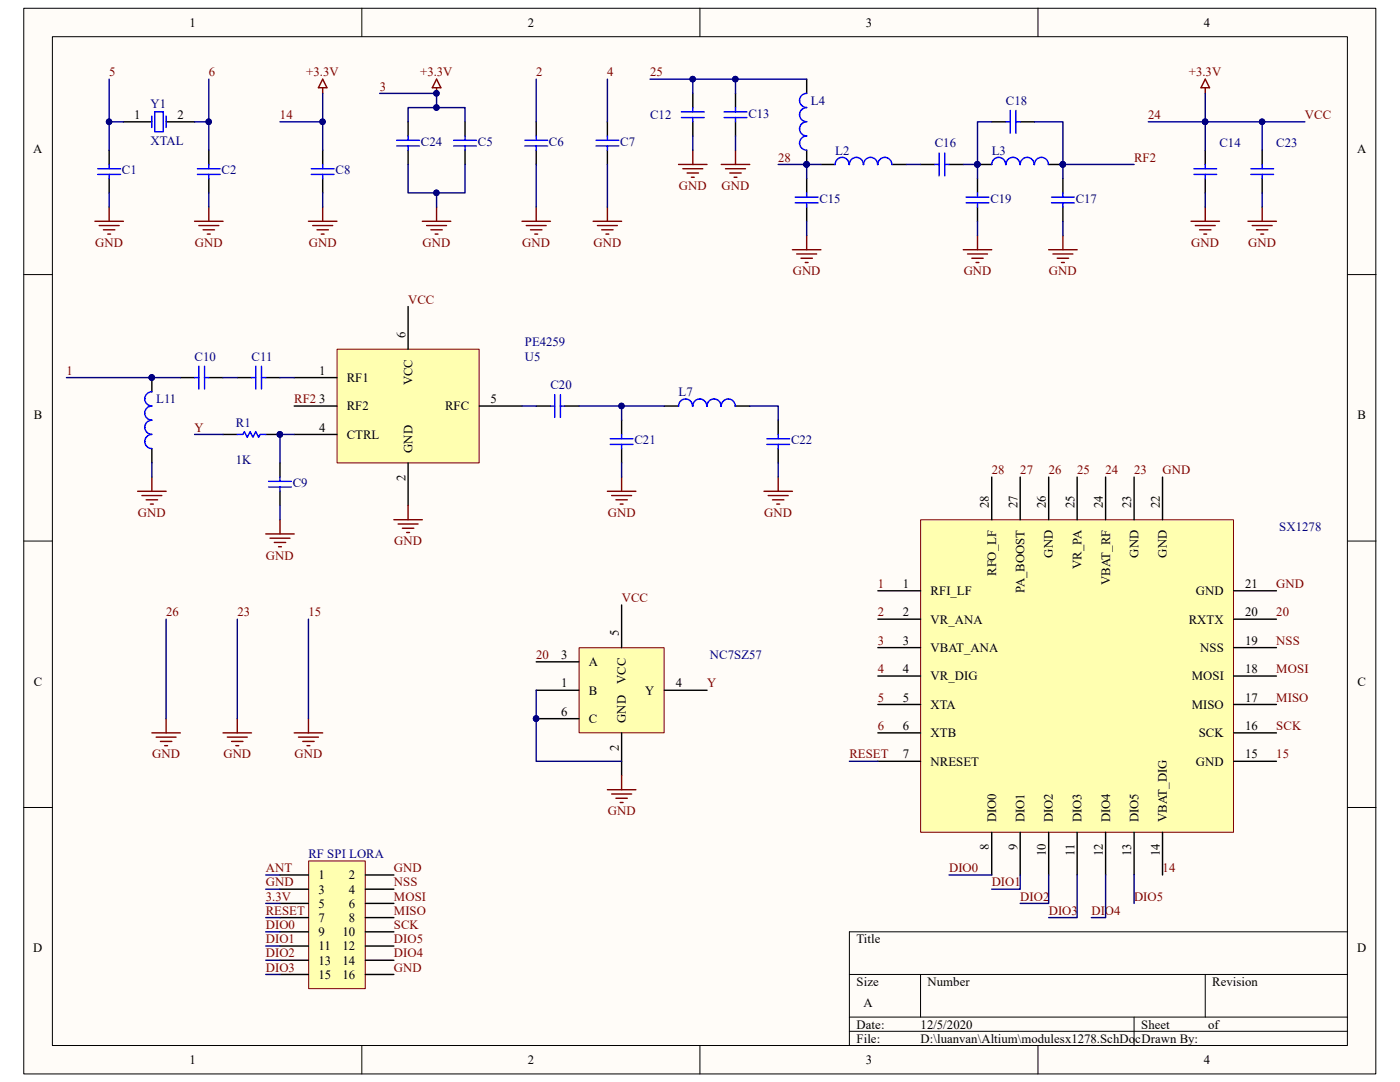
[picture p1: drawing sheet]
<svg xmlns="http://www.w3.org/2000/svg" width="279mm" height="216mm" viewBox="0 0 279 216" stroke-linecap="round" stroke-linejoin="round" font-family="sans-serif">
<path d="M4.8 1.7h269.8v212.6h-269.8z" fill="#fffcf8"/>
<path d="M4.7 1.7h269.9v212.6h-269.9z" fill="none" stroke="#000" stroke-width=".2"/>
<path d="M10.5 7.4h258.4v201.2h-258.4z" fill="#fffcf8"/>
<g fill="none" stroke="#000" stroke-width=".2">
<path d="M10.5 7.3h258.4v201.3h-258.4zM72.2 1.6v5.7M139.7 1.6v5.7M207.2 1.6v5.7M4.7 54.8h5.7M268.9 54.8h5.7M4.7 108h5.7M268.9 108h5.7M4.7 161.1h5.7M268.9 161.1h5.7M169.5 194.4h99.4M183.7 194.4v8.5"/>
<path d="M240.5 194.4v8.5M268.9 185.9h-99.4v22.7M72.2 208.6v5.7M139.7 208.6v5.7M169.5 202.9h99.4M169.5 205.8h99.4M207.2 208.6v5.7M226.3 202.9v5.7"/>
</g>
<path d="M183.8 103.8h62.4v62.3h-62.4z" fill="#ffffb0"/>
<path d="M183.7 103.7h62.5v62.4h-62.5z" fill="none" stroke="#800000" stroke-width=".2"/>
<g fill="none" stroke="#000" stroke-width=".28">
<path d="M21.8 30v2.8M21.8 35.6v2.9M24.6 24.3h5.7M33.1 24.3h5.7M41.7 30v2.8M41.7 35.6v2.9M64.4 30v2.8M64.4 35.6v2.9M81.4 24.3v2.8M81.4 30v2.8M92.8 24.3v2.8M92.8 30v2.8"/>
<path d="M107 24.3v2.8M107 30v2.8M121.2 24.3v2.8M121.2 30v2.8M197.9 95.2v8.5M203.6 95.2v8.5M209.3 95.2v8.5M215 95.2v8.5M220.6 95.2v8.5M226.3 95.2v8.5M232 95.2v8.5M175.2 117.9h8.5"/>
<path d="M246.2 117.9h8.5M175.2 123.6h8.5M175.2 129.2h8.5M175.2 134.9h8.5M246.2 123.6h8.5M246.2 129.2h8.5M246.2 134.9h8.5M175.2 140.6h8.5M175.2 146.2h8.5M175.2 151.9h8.5M246.2 140.6h8.5M246.2 146.2h8.5"/>
<path d="M246.2 151.9h8.5M197.9 166.1v8.5M203.6 166.1v8.5M209.3 166.1v8.5M215 166.1v8.5M220.6 166.1v8.5M226.3 166.1v8.5M232 166.1v8.5"/>
</g>
<g fill="none" stroke="#00f" stroke-width=".28">
<path d="M19.5 33.7h4.6M19.5 34.8h4.6M21.8 32.8v.9M21.8 34.8v.8M30.3 23.2v2.2M30.9 22.3h1.7v4h-1.7zM33.1 23.2v2.2M39.4 33.7h4.5M39.4 34.8h4.5M41.7 32.8v.9M41.7 34.8v.8M62.1 33.7h4.6"/>
<path d="M62.1 34.8h4.6M64.4 32.8v.9M64.4 34.8v.8M79.2 28h4.5M79.2 29.1h4.5M81.4 27.1v.9M81.4 29.1v.9M90.5 28h4.6M90.5 29.1h4.6M92.8 27.1v.9M92.8 29.1v.9M104.7 28h4.6"/>
<path d="M104.7 29.1h4.6M107 27.1v.9M107 29.1v.9M118.9 28h4.6M118.9 29.1h4.6M121.2 27.1v.9M121.2 29.1v.9"/>
</g>
<g fill="none" stroke="#800000" stroke-width=".28">
<path d="M64.4 17.5v1.1M64.4 15.8l.9 1.7h-1.8zM87.1 15.8l.9 1.7h-1.7zM87.1 17.5v1.1M18.9 44.2h5.7M19.8 45h4M20.7 45.9h2.2M21.5 46.7h.6M21.8 41.3v2.9M38.8 44.2h5.7M39.7 45h4M40.5 45.9h2.3"/>
<path d="M41.4 46.7h.6M41.7 41.3v2.9M61.6 44.2h5.6M62.4 45h4M63.3 45.9h2.2M64.1 46.7h.6M64.4 41.3v2.9M84.3 44.2h5.7M85.1 45h4M86 45.9h2.3M86.8 46.7h.6M87.1 41.3v2.9"/>
<path d="M104.2 44.2h5.7M105 45h4M105.9 45.9h2.2M106.7 46.7h.6M107 41.3v2.9M118.4 44.2h5.7M119.2 45h4M120.1 45.9h2.3M120.9 46.7h.6M121.2 41.3v2.9"/>
</g>
<circle cx="87.1" cy="18.6" r=".55" fill="#000080" stroke="#000080" stroke-width=".2"/>
<path d="M115.6 129.3h16.9v16.9h-16.9z" fill="#ffffb0"/>
<path d="M115.6 129.2h16.9v17h-16.9z" fill="none" stroke="#800000" stroke-width=".2"/>
<path d="M107 132.1h8.5M107 137.7h8.5M124.1 120.7v8.5M132.6 137.7h8.5M107 143.4h8.5M124.1 146.2v8.5" fill="none" stroke="#000" stroke-width=".28"/>
<circle cx="107" cy="143.4" r=".55" fill="#000080" stroke="#000080" stroke-width=".2"/>
<path d="M67.3 69.7h28.3v22.7h-28.3z" fill="#ffffb0"/>
<path d="M67.3 69.7h28.3v22.7h-28.3z" fill="none" stroke="#800000" stroke-width=".2"/>
<g fill="none" stroke="#000" stroke-width=".28">
<path d="M138.3 18.6v2.9M146.8 18.6v2.9M161 15.8v2.8M138.3 24.3v2.8M146.8 24.3v2.8M161 30v2.8M161 35.6v2.9M163.8 32.8h2.9M178 32.8h2.9M183.7 32.8h2.9M189.4 32.8h2.8M195.1 32.8h2.8"/>
<path d="M195.1 35.6v2.9M197.9 24.3h2.9M203.6 24.3h2.8M209.3 32.8h2.8M212.1 35.6v2.9M240.5 30v2.8M240.5 35.6v2.9M251.9 30v2.8M251.9 35.6v2.9M161 41.3v2.9M195.1 41.3v2.9M212.1 41.3v2.9"/>
<path d="M30.3 75.3v2.9M36 75.3h2.8M41.7 75.3h2.8M47.4 75.3h2.8M53 75.3h2.9M58.7 75.3h8.5M81.4 61.2v8.5M30.3 89.5v2.9M44.5 86.7h2.9M53 86.7h2.9M55.9 92.4v2.8M55.9 98v2.9"/>
<path d="M58.7 81h8.5M58.7 86.7h8.5M81.4 92.4v8.5M95.6 81h8.6M107 81h2.9M112.7 81h2.8M124.1 83.9v2.8M124.1 89.5v2.9M132.6 81h2.8M146.8 81h2.8M155.3 83.9v2.8M155.3 89.5v2.9"/>
</g>
<g fill="none" stroke="#00f" stroke-width=".28">
<path d="M161 18.6a1.39 1.39 0 0 0-1.4 1.5 1.46 1.46 0 0 0 1.4 1.4 1.39 1.39 0 0 0-1.4 1.4 1.46 1.46 0 0 0 1.4 1.4 1.39 1.39 0 0 0-1.4 1.4 1.4 1.4 0 0 0 1.4 1.4M136 22.3h4.5M136 23.5h4.5M138.3 21.5v.8M138.3 23.5v.8M144.5 22.3h4.6M144.5 23.5h4.6M146.8 21.5v.8M146.8 23.5v.8M158.7 39.3h4.6M161 38.5v.8M161 27.1a1.39 1.39 0 0 0-1.4 1.5 1.4 1.4 0 0 0 1.4 1.4"/>
<path d="M169.5 32.8a1.39 1.39 0 0 0-1.4-1.4 1.39 1.39 0 0 0-1.4 1.4M172.3 32.8a1.39 1.39 0 0 0-1.4-1.4 1.39 1.39 0 0 0-1.4 1.4M175.1 32.8a1.39 1.39 0 0 0-1.4-1.4 1.39 1.39 0 0 0-1.3 1.4M178 32.8a1.39 1.39 0 0 0-1.4-1.4 1.39 1.39 0 0 0-1.4 1.4M186.6 32.8h.8M187.4 30.5v4.6M188.5 30.5v4.6M188.5 32.8h.9M192.8 39.3h4.6M195.1 38.5v.8M200.7 32.8a1.39 1.39 0 0 0-1.4-1.4 1.39 1.39 0 0 0-1.4 1.4M200.8 24.3h.8"/>
<path d="M201.6 22v4.6M202.8 22v4.6M202.8 24.3h.8M203.5 32.8a1.39 1.39 0 0 0-1.3-1.4 1.39 1.39 0 0 0-1.4 1.4M206.4 32.8a1.39 1.39 0 0 0-1.4-1.4 1.39 1.39 0 0 0-1.4 1.4M209.2 32.8a1.39 1.39 0 0 0-1.4-1.4 1.39 1.39 0 0 0-1.4 1.4M209.9 39.3h4.5M212.1 38.5v.8M238.3 33.7h4.5M238.3 34.8h4.5M240.5 32.8v.9M240.5 34.8v.8"/>
<path d="M249.6 33.7h4.6M249.6 34.8h4.6M251.9 32.8v.9M251.9 34.8v.8M158.7 40.5h4.6M161 40.5v.8M192.8 40.5h4.6M195.1 40.5v.8M209.9 40.5h4.5M212.1 40.5v.8M30.3 78.2a1.39 1.39 0 0 0-1.4 1.4 1.4 1.4 0 0 0 1.4 1.4M38.8 75.3h.9"/>
<path d="M39.7 73.1v4.5M40.8 75.3h.9M40.8 73.1v4.5M50.2 75.3h.8M51 73.1v4.5M52.2 73.1v4.5M52.2 75.3h.8M110.7 78.8v4.5M111.8 78.8v4.5M30.3 86.7a1.39 1.39 0 0 0-1.4 1.4 1.4 1.4 0 0 0 1.4 1.4M30.3 83.9a1.39 1.39 0 0 0-1.4 1.4 1.4 1.4 0 0 0 1.4 1.4M30.3 81a1.39 1.39 0 0 0-1.4 1.4 1.4 1.4 0 0 0 1.4 1.4"/>
<path d="M47.4 86.7h1.1l.3-.6 .5 1.2 .6-1.2 .6 1.2 .5-1.2 .6 1.2 .3-.6h1.1M53.6 96h4.6M53.6 97.2h4.6M55.9 95.2v.8M55.9 97.2v.8M109.9 81h.8M111.8 81h.9M121.8 88.7h4.5M121.8 87.5h4.5M124.1 86.7v.8M124.1 88.7v.8M135.4 81a1.39 1.39 0 0 1 1.4-1.4 1.39 1.39 0 0 1 1.4 1.4"/>
<path d="M138.3 81a1.39 1.39 0 0 1 1.4-1.4 1.39 1.39 0 0 1 1.3 1.4M141.1 81a1.39 1.39 0 0 1 1.4-1.4 1.39 1.39 0 0 1 1.4 1.4M143.9 81a1.39 1.39 0 0 1 1.4-1.4 1.39 1.39 0 0 1 1.4 1.4M153 88.7h4.6M153 87.5h4.6M155.3 86.7v.8M155.3 88.7v.8"/>
</g>
<g fill="#000080" stroke="#000080" stroke-width=".2">
<circle cx="195" cy="32.8" r=".55"/>
<circle cx="212.1" cy="32.8" r=".55"/>
<circle cx="161" cy="32.8" r=".55"/>
<circle cx="30.3" cy="75.3" r=".55"/>
<circle cx="55.8" cy="86.7" r=".55"/>
</g>
<g fill="none" stroke="#800000" stroke-width=".28">
<path d="M240.5 17.5v1.1M240.5 15.8l.9 1.7h-1.7zM135.4 32.8h5.7M136.3 33.7h4M137.1 34.5h2.3M138 35.4h.5M138.3 30v2.8M143.9 32.8h5.7M144.8 33.7h4M145.6 34.5h2.3M146.5 35.4h.6M146.8 30v2.8"/>
<path d="M158.1 49.8h5.7M159 50.7h4M159.9 51.5h2.2M160.7 52.4h.6M161 47v2.8M192.2 49.8h5.7M193.1 50.7h4M193.9 51.5h2.3M194.8 52.4h.6M195.1 47v2.8M209.3 49.8h5.7M210.1 50.7h4"/>
<path d="M211 51.5h2.3M211.8 52.4h.6M212.1 47v2.8M237.7 44.2h5.7M238.5 45h4M239.4 45.9h2.3M240.2 46.7h.6M240.5 41.3v2.9M249.1 44.2h5.6M249.9 45h4M250.8 45.9h2.2M251.6 46.7h.6"/>
<path d="M251.9 41.3v2.9M27.5 98h5.6M28.3 98.9h4M29.2 99.7h2.2M30.3 95.2v2.8M121.2 98h5.7M122.1 98.9h3.9M122.9 99.7h2.3M124.1 95.2v2.8M152.5 98h5.6M153.3 98.9h4M154.2 99.7h2.2"/>
<path d="M155.3 95.2v2.8M30 100.6h.6M53 106.5h5.7M53.9 107.4h4M54.7 108.2h2.3M55.6 109.1h.6M55.9 103.7v2.8M78.6 103.7h5.7M79.5 104.6h3.9M80.3 105.4h2.3M81.2 106.3h.5M81.4 100.9v2.8"/>
<path d="M123.8 100.6h.5M155 100.6h.6M30.3 146.2h5.7M31.2 147.1h3.9M32 147.9h2.3M32.9 148.8h.5M33.1 143.4v2.8M44.5 146.2h5.7M45.4 147.1h3.9M46.2 147.9h2.3M47.1 148.8h.5M47.4 143.4v2.8"/>
<path d="M58.7 146.2h5.7M59.6 147.1h3.9M60.4 147.9h2.3M61.3 148.8h.5M61.6 143.4v2.8M121.2 157.6h5.7M122.1 158.4h3.9M122.9 159.3h2.3M124.1 154.7v2.9M123.8 160.1h.5"/>
</g>
<path d="M61.6 171.8h11.3v25.5h-11.3z" fill="#ffffb0"/>
<path d="M61.6 171.8h11.3v25.5h-11.3z" fill="none" stroke="#800000" stroke-width=".2"/>
<g fill="none" stroke="#000" stroke-width=".28">
<path d="M55.9 174.6h5.7M55.9 177.4h5.7M72.9 174.6h5.7M72.9 177.4h5.7M55.9 180.3h5.7M55.9 183.1h5.7M55.9 185.9h5.7M55.9 188.8h5.7M55.9 191.6h5.7M55.9 194.4h5.7M72.9 180.3h5.7M72.9 183.1h5.7"/>
<path d="M72.9 185.9h5.7M72.9 188.8h5.7M72.9 191.6h5.7M72.9 194.4h5.7"/>
</g>
<g fill="none" stroke="#000080" stroke-width=".28">
<path d="M21.8 15.8v8.5M41.7 15.8v8.5h-2.9M64.4 18.6v11.4M75.8 18.6h11.3v2.9M107 15.8v8.5M121.2 15.8v8.5M129.7 15.8h8.6M146.8 15.8v2.8M161 15.8h-22.7v2.8M240.5 18.6v11.4M21.8 38.5v2.8M24.6 24.3h-2.8v5.7"/>
<path d="M41.7 24.3v5.7M41.7 38.5v2.8M55.9 24.3h8.5M64.4 38.5v2.8M81.4 32.8v5.7h11.4v-5.7M81.4 24.3v-2.8h11.4v2.8M87.1 38.5v2.8M107 32.8v8.5M121.2 32.8v8.5M138.3 27.1v2.9M146.8 27.1v2.9M155.3 32.8h5.7"/>
<path d="M163.8 32.8h-2.8v2.8M180.9 32.8h2.8M192.2 32.8h2.9v2.8M197.9 24.3h-2.8v8.5M206.4 24.3h5.7v11.3M212.1 32.8h14.2M229.2 24.3h22.7v5.7M240.5 38.5v2.8M251.9 24.3h8.5M251.9 38.5v2.8M161 44.2v2.8M195.1 44.2v2.8"/>
<path d="M212.1 44.2v2.8M13.3 75.3h22.7M44.5 75.3h2.9M55.9 75.3h2.8M30.3 92.4v2.8M38.8 86.7h5.7M58.7 86.7h-2.8v5.7M104.2 81h2.8M115.5 81h17.1M124.1 81v2.9M124.1 92.4v2.8M149.6 81h5.7v2.9"/>
<path d="M155.3 92.4v2.8M55.9 100.9v2.8M33.1 123.6v19.8M47.4 123.6v19.8M61.6 123.6v19.8M107 137.7v14.2h17.1M169.5 151.9h5.7M53 174.6h2.9M53 177.4h2.9M189.4 174.6h8.5M203.6 174.6v2.8h-5.7M209.3 174.6v5.7h-5.7"/>
<path d="M215 174.6v8.5h-5.7M220.6 174.6v8.5h-2.8M226.3 174.6v5.7M53 180.3h2.9M53 183.1h2.9M53 185.9h2.9M53 188.8h2.9M53 191.6h2.9M53 194.4h2.9"/>
</g>
<g fill="#000080" stroke="#000080" stroke-width=".2">
<circle cx="21.8" cy="24.3" r=".55"/>
<circle cx="64.4" cy="24.3" r=".55"/>
<circle cx="41.6" cy="24.3" r=".55"/>
<circle cx="87.1" cy="38.5" r=".55"/>
<circle cx="87.1" cy="21.5" r=".55"/>
<circle cx="87.1" cy="18.6" r=".55"/>
<circle cx="195" cy="32.8" r=".55"/>
<circle cx="161" cy="32.8" r=".55"/>
<circle cx="212.1" cy="32.8" r=".55"/>
<circle cx="138.2" cy="15.8" r=".55"/>
<circle cx="146.7" cy="15.8" r=".55"/>
<circle cx="240.5" cy="24.3" r=".55"/>
<circle cx="251.9" cy="24.3" r=".55"/>
<circle cx="30.3" cy="75.3" r=".55"/>
<circle cx="55.8" cy="86.7" r=".55"/>
<circle cx="124" cy="81" r=".55"/>
<circle cx="107" cy="143.4" r=".55"/>
</g>
<g font-size="2.5">
<text x="37.8" y="5.3">1</text>
<text x="105.3" y="5.3">2</text>
<text x="172.8" y="5.3">3</text>
<text x="240.2" y="5.3">4</text>
<text x="26.8" y="23.7">1</text>
<text x="35.4" y="23.7">2</text>
<text x="6.6" y="30.5">A</text>
<text x="270.8" y="30.5">A</text>
<text x="80.9" y="67.4" transform="rotate(-90 80.9 67.4)">6</text>
<text x="63.7" y="74.8">1</text>
<text x="69.2" y="76.2">RF1</text>
<text x="82.3" y="76.9" transform="rotate(-90 82.3 76.9)">VCC</text>
<text x="6.7" y="83.7">B</text>
<text x="63.7" y="80.5">3</text>
<text x="69.2" y="81.9">RF2</text>
<text x="88.8" y="81.9">RFC</text>
<text x="97.9" y="80.5">5</text>
<text x="270.9" y="83.7">B</text>
<text x="63.7" y="86.1">4</text>
<text x="69.2" y="87.5">CTRL</text>
<text x="80.9" y="95.9" transform="rotate(-90 80.9 95.9)">2</text>
<text x="82.3" y="90.4" transform="rotate(-90 82.3 90.4)">GND</text>
<text x="197.4" y="101.4" transform="rotate(-90 197.4 101.4)">28</text>
<text x="203" y="101.4" transform="rotate(-90 203 101.4)">27</text>
<text x="208.7" y="101.4" transform="rotate(-90 208.7 101.4)">26</text>
<text x="214.4" y="101.4" transform="rotate(-90 214.4 101.4)">25</text>
<text x="220.1" y="101.4" transform="rotate(-90 220.1 101.4)">24</text>
<text x="225.8" y="101.4" transform="rotate(-90 225.8 101.4)">23</text>
<text x="231.4" y="101.4" transform="rotate(-90 231.4 101.4)">22</text>
<text x="210.1" y="111.3" transform="rotate(-90 210.1 111.3)">GND</text>
<text x="215.8" y="113.6" transform="rotate(-90 215.8 113.6)">VR_PA</text>
<text x="227.2" y="111.3" transform="rotate(-90 227.2 111.3)">GND</text>
<text x="232.9" y="111.3" transform="rotate(-90 232.9 111.3)">GND</text>
<text x="180.2" y="117.3">1</text>
<text x="185.7" y="118.7">RFI_LF</text>
<text x="198.8" y="114.9" transform="rotate(-90 198.8 114.9)">RFO_LF</text>
<text x="204.5" y="118.4" transform="rotate(-90 204.5 118.4)">PA_BOOST</text>
<text x="221.5" y="116.8" transform="rotate(-90 221.5 116.8)">VBAT_RF</text>
<text x="238.7" y="118.7">GND</text>
<text x="248.5" y="117.3">21</text>
<text x="180.2" y="123">2</text>
<text x="185.7" y="124.4">VR_ANA</text>
<text x="237.2" y="124.4">RXTX</text>
<text x="248.5" y="123">20</text>
<text x="112" y="131.5">3</text>
<text x="123.5" y="127" transform="rotate(-90 123.5 127)">5</text>
<text x="180.2" y="128.7">3</text>
<text x="185.7" y="130.1">VBAT_ANA</text>
<text x="239.5" y="130.1">NSS</text>
<text x="248.5" y="128.7">19</text>
<text x="6.7" y="136.8">C</text>
<text x="112" y="137.2">1</text>
<text x="117.5" y="132.9">A</text>
<text x="124.9" y="136.5" transform="rotate(-90 124.9 136.5)">VCC</text>
<text x="134.9" y="137.2">4</text>
<text x="180.2" y="134.3">4</text>
<text x="185.7" y="135.8">VR_DIG</text>
<text x="237.8" y="135.8">MOSI</text>
<text x="248.5" y="134.3">18</text>
<text x="270.9" y="136.8">C</text>
<text x="112" y="142.8">6</text>
<text x="117.5" y="138.6">B</text>
<text x="128.7" y="138.6">Y</text>
<text x="180.2" y="140">5</text>
<text x="185.7" y="141.4">XTA</text>
<text x="237.8" y="141.4">MISO</text>
<text x="248.5" y="140">17</text>
<text x="117.5" y="144.3">C</text>
<text x="123.5" y="149.8" transform="rotate(-90 123.5 149.8)">2</text>
<text x="124.9" y="144.3" transform="rotate(-90 124.9 144.3)">GND</text>
<text x="180.2" y="145.7">6</text>
<text x="185.7" y="147.1">XTB</text>
<text x="239.2" y="147.1">SCK</text>
<text x="248.5" y="145.7">16</text>
<text x="180.2" y="151.3">7</text>
<text x="185.7" y="152.8">NRESET</text>
<text x="238.7" y="152.8">GND</text>
<text x="248.5" y="151.3">15</text>
<text x="198.8" y="164.1" transform="rotate(-90 198.8 164.1)">DIO0</text>
<text x="204.5" y="164.1" transform="rotate(-90 204.5 164.1)">DIO1</text>
<text x="210.1" y="164.1" transform="rotate(-90 210.1 164.1)">DIO2</text>
<text x="215.8" y="164.1" transform="rotate(-90 215.8 164.1)">DIO3</text>
<text x="221.5" y="164.1" transform="rotate(-90 221.5 164.1)">DIO4</text>
<text x="227.2" y="164.1" transform="rotate(-90 227.2 164.1)">DIO5</text>
<text x="232.9" y="164.1" transform="rotate(-90 232.9 164.1)">VBAT_DIG</text>
<text x="197.4" y="169.6" transform="rotate(-90 197.4 169.6)">8</text>
<text x="203" y="169.6" transform="rotate(-90 203 169.6)">9</text>
<text x="208.7" y="170.9" transform="rotate(-90 208.7 170.9)">10</text>
<text x="214.4" y="170.8" transform="rotate(-90 214.4 170.8)">11</text>
<text x="220.1" y="170.9" transform="rotate(-90 220.1 170.9)">12</text>
<text x="225.8" y="170.9" transform="rotate(-90 225.8 170.9)">13</text>
<text x="231.4" y="170.9" transform="rotate(-90 231.4 170.9)">14</text>
<text x="63.5" y="175.5">1</text>
<text x="63.5" y="178.3">3</text>
<text x="69.6" y="175.5">2</text>
<text x="69.6" y="178.3">4</text>
<text x="63.5" y="181.1">5</text>
<text x="63.5" y="184">7</text>
<text x="69.6" y="181.1">6</text>
<text x="69.6" y="184">8</text>
<text x="6.6" y="190">D</text>
<text x="63.5" y="186.8">9</text>
<text x="63.5" y="189.7">11</text>
<text x="68.4" y="186.8">10</text>
<text x="68.4" y="189.7">12</text>
<text x="170.9" y="188.2">Title</text>
<text x="270.8" y="190">D</text>
<text x="63.5" y="192.5">13</text>
<text x="63.5" y="195.3">15</text>
<text x="68.4" y="192.5">14</text>
<text x="68.4" y="195.3">16</text>
<text x="170.9" y="196.7">Size</text>
<text x="185.1" y="196.7">Number</text>
<text x="241.9" y="196.7">Revision</text>
<text x="172.3" y="201">A</text>
<text x="170.9" y="205.2">Date:</text>
<text x="170.9" y="208.1">File:</text>
<text x="183.7" y="208.1">D:\luanvan\Altium\modulesx1278.SchDocDrawn By:</text>
<text x="183.7" y="205.2">12/5/2020</text>
<text x="227.8" y="205.2">Sheet</text>
<text x="241.1" y="205.2">of</text>
<text x="37.8" y="212.3">1</text>
<text x="105.3" y="212.3">2</text>
<text x="172.8" y="212.3">3</text>
<text x="240.2" y="212.3">4</text>
</g>
<g font-size="2.5" fill="#800000">
<text x="21.8" y="15.2">5</text>
<text x="41.7" y="15.2">6</text>
<text x="61.1" y="15.2">+3.3V</text>
<text x="83.9" y="15.2">+3.3V</text>
<text x="107" y="15.2">2</text>
<text x="121.2" y="15.2">4</text>
<text x="129.8" y="15.2">25</text>
<text x="237.3" y="15.2">+3.3V</text>
<text x="55.9" y="23.7">14</text>
<text x="75.8" y="18.1">3</text>
<text x="229.2" y="23.7">24</text>
<text x="260.4" y="23.7">VCC</text>
<text x="155.3" y="32.3">28</text>
<text x="226.3" y="32.3">RF2</text>
<text x="135.5" y="37.9">GND</text>
<text x="144" y="37.9">GND</text>
<text x="19" y="49.3">GND</text>
<text x="38.9" y="49.3">GND</text>
<text x="61.6" y="49.3">GND</text>
<text x="84.3" y="49.3">GND</text>
<text x="104.2" y="49.3">GND</text>
<text x="118.4" y="49.3">GND</text>
<text x="237.7" y="49.3">GND</text>
<text x="249.1" y="49.3">GND</text>
<text x="158.2" y="54.9">GND</text>
<text x="192.3" y="54.9">GND</text>
<text x="209.3" y="54.9">GND</text>
<text x="81.4" y="60.6">VCC</text>
<text x="13.3" y="74.8">1</text>
<text x="58.7" y="80.5">RF2</text>
<text x="38.8" y="86.1">Y</text>
<text x="197.9" y="94.7">28</text>
<text x="203.6" y="94.7">27</text>
<text x="209.3" y="94.7">26</text>
<text x="215" y="94.7">25</text>
<text x="220.6" y="94.7">24</text>
<text x="226.3" y="94.7">23</text>
<text x="232" y="94.7">GND</text>
<text x="27.5" y="103.2">GND</text>
<text x="121.3" y="103.2">GND</text>
<text x="152.5" y="103.2">GND</text>
<text x="53.1" y="111.7">GND</text>
<text x="78.7" y="108.8">GND</text>
<text x="175.2" y="117.3">1</text>
<text x="254.7" y="117.3">GND</text>
<text x="33.1" y="123">26</text>
<text x="47.4" y="123">23</text>
<text x="61.5" y="123">15</text>
<text x="124.1" y="120.2">VCC</text>
<text x="175.2" y="123">2</text>
<text x="254.7" y="123">20</text>
<text x="107" y="131.5">20</text>
<text x="175.2" y="128.7">3</text>
<text x="254.7" y="128.7">NSS</text>
<text x="141.1" y="137.2">Y</text>
<text x="175.2" y="134.3">4</text>
<text x="254.7" y="134.3">MOSI</text>
<text x="175.2" y="140">5</text>
<text x="254.7" y="140">MISO</text>
<text x="175.2" y="145.7">6</text>
<text x="254.7" y="145.7">SCK</text>
<text x="30.4" y="151.3">GND</text>
<text x="44.6" y="151.3">GND</text>
<text x="58.8" y="151.3">GND</text>
<text x="169.5" y="151.3">RESET</text>
<text x="254.7" y="151.3">15</text>
<text x="121.3" y="162.7">GND</text>
<text x="53" y="174">ANT</text>
<text x="53" y="176.9">GND</text>
<text x="53" y="179.7">3.3V</text>
<text x="78.6" y="174">GND</text>
<text x="78.6" y="176.9">NSS</text>
<text x="78.6" y="179.7">MOSI</text>
<text x="189.4" y="174">DIO0</text>
<text x="197.9" y="176.9">DIO1</text>
<text x="203.6" y="179.7">DIO2</text>
<text x="226.3" y="179.7">DIO5</text>
<text x="232" y="174">14</text>
<text x="53" y="182.5">RESET</text>
<text x="53" y="185.4">DIO0</text>
<text x="78.6" y="182.5">MISO</text>
<text x="78.6" y="185.4">SCK</text>
<text x="209.3" y="182.5">DIO3</text>
<text x="217.8" y="182.5">DIO4</text>
<text x="53" y="188.2">DIO1</text>
<text x="53" y="191.1">DIO2</text>
<text x="78.6" y="188.2">DIO5</text>
<text x="78.6" y="191.1">DIO4</text>
<text x="53" y="193.9">DIO3</text>
<text x="78.6" y="193.9">GND</text>
</g>
<g font-size="2.5" fill="#000080">
<text x="30" y="21.5">Y1</text>
<text x="129.8" y="23.7">C12</text>
<text x="149.4" y="23.5">C13</text>
<text x="161.8" y="20.9">L4</text>
<text x="200.7" y="20.9">C18</text>
<text x="30" y="28.9">XTAL</text>
<text x="84" y="29.1">C24</text>
<text x="95.4" y="29.1">C5</text>
<text x="109.6" y="29.1">C6</text>
<text x="123.8" y="29.1">C7</text>
<text x="186.6" y="29.4">C16</text>
<text x="243.4" y="29.4">C14</text>
<text x="254.7" y="29.4">C23</text>
<text x="24.3" y="34.8">C1</text>
<text x="44.2" y="34.8">C2</text>
<text x="67" y="34.8">C8</text>
<text x="166.7" y="30.9">L2</text>
<text x="197.9" y="30.9">L3</text>
<text x="163.5" y="40.5">C15</text>
<text x="197.7" y="40.5">C19</text>
<text x="214.7" y="40.5">C17</text>
<text x="38.8" y="72">C10</text>
<text x="50.2" y="72">C11</text>
<text x="104.7" y="69.1">PE4259</text>
<text x="104.7" y="72">U5</text>
<text x="109.9" y="77.6">C20</text>
<text x="31.2" y="80.5">L11</text>
<text x="135.4" y="79">L7</text>
<text x="47.1" y="85.3">R1</text>
<text x="126.6" y="88.7">C21</text>
<text x="157.9" y="88.7">C22</text>
<text x="47.1" y="92.7">1K</text>
<text x="58.4" y="97.2">C9</text>
<text x="255.3" y="106">SX1278</text>
<text x="141.7" y="131.5">NC7SZ57</text>
<text x="61.6" y="171.2">RF SPI LORA</text>
</g>
</svg>
